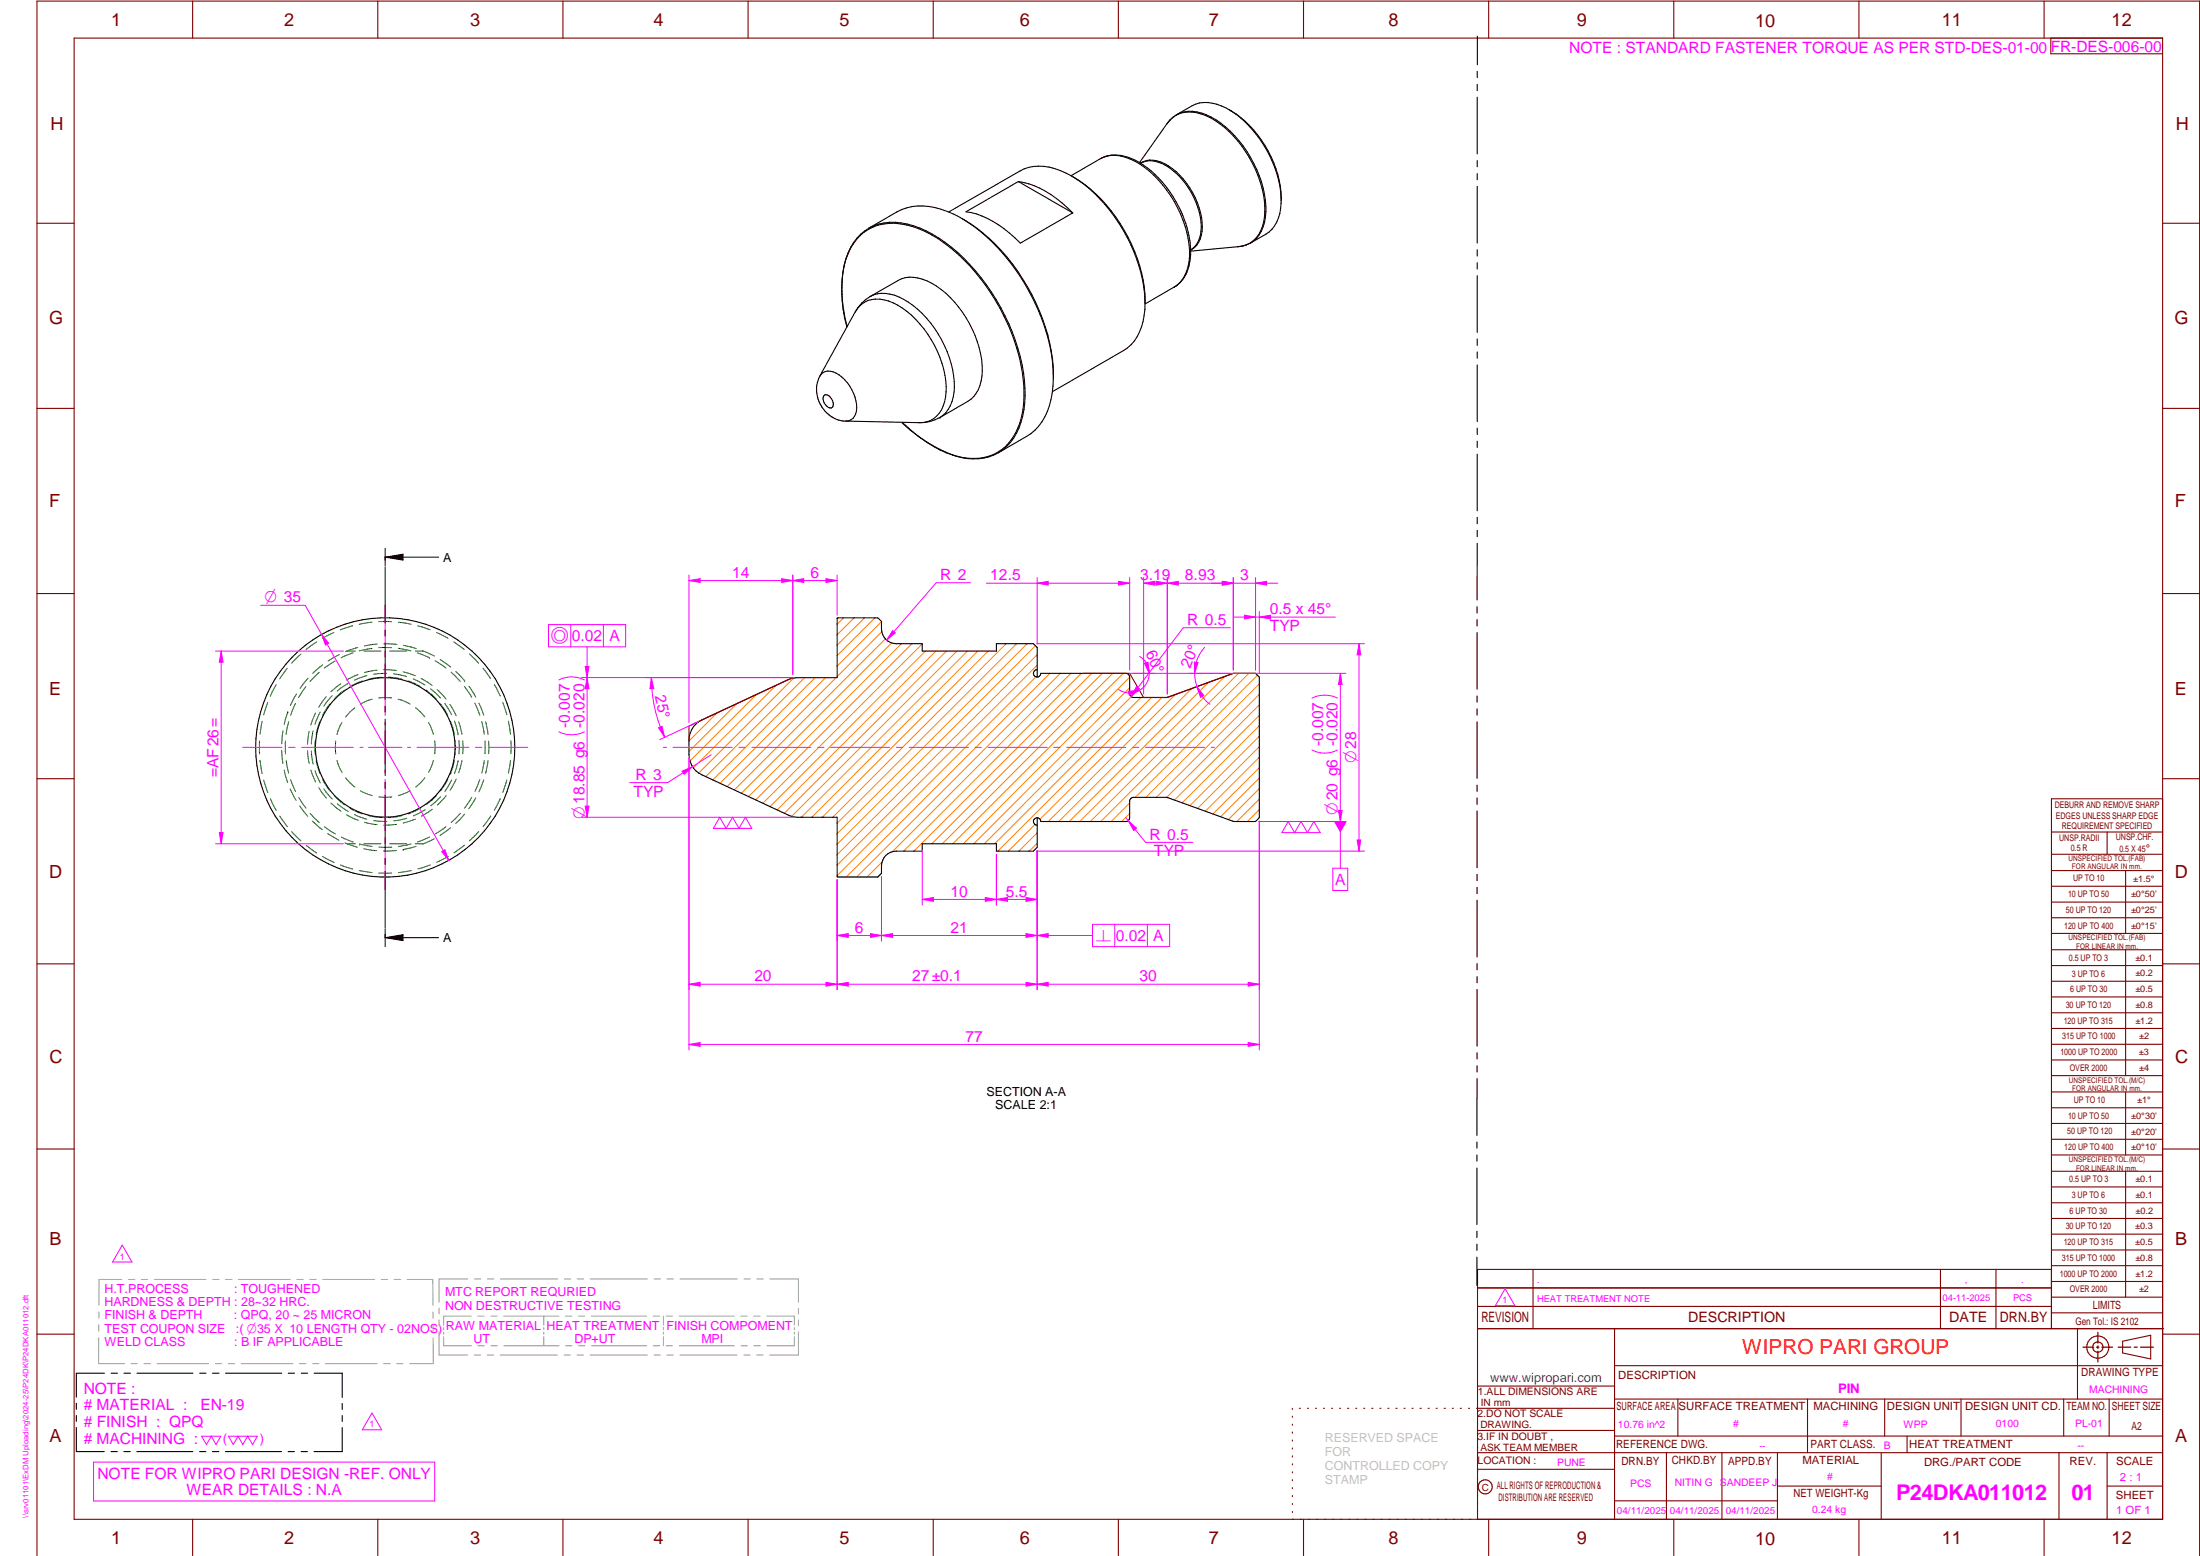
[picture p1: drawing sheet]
<svg xmlns="http://www.w3.org/2000/svg" width="594mm" height="420mm" viewBox="0 0 594 420" stroke-linecap="round" stroke-linejoin="round" font-family="sans-serif">
<g fill="none" stroke="#800000" stroke-width=".3">
<path d="M20 10.3h564v400h-564zM52 .3v10M102 .3v10M152 .3v10M202 .3v10M252 .3v10M302 .3v10M352 .3v10M402 .3v10M452 .3v10M502 .3v10M552 .3v10"/>
<path d="M553.8 10.3v4.2h30.1M10 60.3h10M584 60.3h10M10 110.3h10M584 110.3h10M10 160.3h10M584 160.3h10M226.1 183h-12l-28.1 13v3.9M292.6 181.8h12.4l3.8 6.5h6.4l17.8-6.5h6M10 210.3h10M584 215.7h-30v143.1M584 210.3h10"/>
<path d="M554 224.7h30M554 230.7h30M554 235.1h30M554 239.3h30M569 224.7v6M574 235.1v17M554 243.6h30M554 247.8h30M554 252.1h30M554 256.5h30M574 256.5v33.9M10 260.3h10"/>
<path d="M554 260.7h30M554 265h30M554 269.2h30M554 273.5h30M554 277.7h30M584 260.3h10M554 282h30M554 286.2h30M554 290.4h30M554 294.9h30M554 299.1h30M574 294.9v17"/>
<path d="M10 310.3h10M554 303.4h30M554 307.6h30M554 311.9h30M554 316.3h30M574 316.3v34M584 310.3h10M554 320.5h30M554 324.8h30M554 329h30M554 333.2h30M554 337.5h30"/>
<path d="M399 358.8h185.2M399 352.8h155M399 347.8h155M414 342.8v16M436 358.8v51.5M524 342.8v16M539 342.8v16M554 341.8h30M554 346h30M554 350.3h30M554 354.5h30M554 342.8h-155v67.5"/>
<path d="M561 358.8v19M10 360.3h10M399 374.3h37M436 368.8h148M436 377.8h148M453.1 377.8v10M488.1 377.8v14.5M508.9 377.8v10M529.5 377.8v10M557.3 377.8v10M569.5 377.8v10M573.2 362.2l7.6-1.6v6.3l-7.6-1.6z"/>
<path d="M584 360.3h10M349 380.3v.3M349 382.4v.3M349 384.6v.3M349 386.7v.3M349 388.8v.3M349 391v.3M349 393.1v.3M349 395.3v.3M349 397.4v.3M349 399.5v.3M350.9 380.3h.2"/>
<path d="M353.1 380.3h.2M355.2 380.3h.3M357.4 380.3h.3M359.6 380.3h.3M361.7 380.3h.3M363.9 380.3h.3M366.1 380.3h.3M368.3 380.3h.2M370.4 380.3h.3M372.6 380.3h.3M374.8 380.3h.3M376.9 380.3h.4"/>
<path d="M379.1 380.3h.3M381.3 380.3h.3M383.4 380.3h.4M385.6 380.3h.3M387.8 380.3h.3M390 380.3h.3M392.2 380.3h.3M394.3 380.3h.3M396.5 380.3h.3M398.7 380.3h37.3M399 386.2h37M399 396.7h37"/>
<path d="M436 387.8h148M450 392.3v18M465 392.3v18M480 392.3v18M508 392.3v18M515 387.8v4.5M556 392.3v18M569 392.3v18M584 392.3h-185M52 410.3v9.7M102 410.3v9.7M152 410.3v9.7"/>
<path d="M202 410.3v9.7M252 410.3v9.7M302 410.3v9.7M349 401.7v.3M349 403.8v.4M349 406v.3M349 408.1v.3M352 410.3v9.7M402 410.3v9.7M436 405.3h44M452 410.3v9.7M480 401.3h28"/>
<path d="M502 410.3v9.7M552 410.3v9.7M569 401.3h15M10 420v-419.7h584v419.7"/>
<circle cx="566.5" cy="363.8" r="2.99"/>
<circle cx="566.5" cy="363.7" r="1.41"/>
<circle cx="401.1" cy="401.5" r="1.9"/>
</g>
<g fill="none" stroke="#f0f" stroke-width=".27">
<path d="M104 163.3v10.6M104 175.7v1.8M104 179.2v14M104 197.3v9M104 195v.8M65.5 201.8h10.7M77.9 201.8h1.8M81.4 201.8h14M97.2 201.8h.8M99.5 201.8h9M104 207.8v.9M104 210.4v14"/>
<path d="M110 201.8h.9M112.6 201.8h14M128.4 201.8h1.7M131.9 201.8h10.6M179.1 201.8h.9M181.8 201.8h15.9M186 204.7v78.8M199.6 201.8h1.6M203 201.8h16M220.8 201.8h1.7M224.3 201.8h15.9M242.1 201.8h1.6"/>
<path d="M245.5 201.8h16M263.3 201.8h1.7M266.8 201.8h16M284.6 201.8h1.7M288.1 201.8h15.9M305.8 201.8h1.7M309.3 201.8h16M327.1 201.8h.8M104 226.2v1.7M104 229.7v10.6M340.1 221.7v61.8M186 282l3.1-.5v1z"/>
<path d="M25.3 394.8h92.1v10.5h-92.1z"/>
</g>
<g fill="none" stroke="#000" stroke-width=".3">
<path d="M398.9 19.3v1.7M398.9 9.8v7.7M315.1 33.4a14.2 14.2 0 0 1 6.7-4.8 9.7 9.7 0 0 1 9.4 .6 30.8 30.8 0 0 1 14.7 25.6 9.7 9.7 0 0 1-4.1 8.4l-4.1 2.4M318.5 30.7a11.1 11.1 0 0 1 9.6 1.8 31.2 31.2 0 0 1 13.4 24.6 9.3 9.3 0 0 1-4.9 9M331.8 29.6a29.6 29.6 0 0 1 14.2 24.5M398.9 22.8v1.7M398.9 26.2v15.4M259.7 59a52.2 52.2 0 0 1 22.6 29.3l1.2 4.4a33.9 33.9 0 0 1 .9 8.3M275 49l-14.1 8.2a24.3 24.3 0 0 1 13.2 7.1l1.4 1.4 14.2-8.2M275 49a26.4 26.4 0 0 1 14.7 8.5M275 49l14.7 8.5M289.2 47.5l7.9-4.6a9.5 9.5 0 0 1 9.3 .6 30.8 30.8 0 0 1 14.8 25.7 9.7 9.7 0 0 1-4.2 8.4 10.1 10.1 0 0 0 4.5-8.9v-1.2"/>
<path d="M289.4 47.5a15 15 0 0 0-12.8-1.9l-20.4 11.6M289.4 47.5a43.6 43.6 0 0 1 18.3 24.7 34.2 34.2 0 0 1 1.5 9.6M289.4 47.5a42.1 42.1 0 0 1 18.9 26.2 29.3 29.3 0 0 1 .9 8.1M297.3 42.8a10.6 10.6 0 0 1 10.4 1.1M307.7 43.9a31 31 0 0 1 13.8 23.6M307.7 43.9l7.5-10.7a8.2 8.2 0 0 1 10.5-2.2 27.5 27.5 0 0 1 12.9 13.2 25 25 0 0 1 2.9 15.7 8.2 8.2 0 0 1-4.9 6.2M308 44a7 7 0 0 1 7.5 .8 20.8 20.8 0 0 1 9.1 17.7 6.2 6.2 0 0 1-3.1 5M308 44.1a6.5 6.5 0 0 1 6.8 .6 20.6 20.6 0 0 1 9.5 17.7 6.2 6.2 0 0 1-2.8 5.1M398.9 43.3v1.7M398.9 46.9v1.7M398.9 50.3v15.4M227.4 75.6a38.9 38.9 0 0 0 1.4 12.6"/>
<path d="M228 71.5l-.4 2.4M228 71.4a13.6 13.6 0 0 1 10.8-11.2 21.2 21.2 0 0 1 14.7 4.1 55.7 55.7 0 0 1 21.4 29.8 34.9 34.9 0 0 1 .8 19.9 13.9 13.9 0 0 1-6.1 8.3M234.6 61.6l7.6-4.4a15.2 15.2 0 0 1 13.6-.1 42.7 42.7 0 0 1 18.1 15.2 52.4 52.4 0 0 1 10.5 30.1 19.4 19.4 0 0 1-4.9 13.8l-2.3 1.7-7.6 4.4M317.1 77.5l-7.9 4.6M336.6 66.1l-2.4 .5M336.6 66.1l-2 .5-13.1 1.2M398.9 67.4v1.8M398.9 71v1.6M398.9 74.5v15.2M228.7 88.3a34.9 34.9 0 0 1-.4-18 13 13 0 0 1 16.5-9.6 34.4 34.4 0 0 1 16.8 10.8 55.6 55.6 0 0 1 14.9 33.4 21.3 21.3 0 0 1-4 14.6 13 13 0 0 1-13.6 3.8 32.9 32.9 0 0 1-15.2-9.3M230.9 84.2a6.9 6.9 0 0 1 9-2.9 26 26 0 0 1 13.9 15.2 19.5 19.5 0 0 1 .9 13.1 6.5 6.5 0 0 1-6.5 4.5M230.9 84.2l-9.5 17.4a2.98 2.98 0 0 1 4.4-.8 11.2 11.2 0 0 1 5.5 10.2 2.82 2.82 0 0 1-2.9 2.7l19.8 .4"/>
<path d="M234.9 80.1a9.3 9.3 0 0 1 9.1 .8 28.7 28.7 0 0 1 13.6 25 9 9 0 0 1-3.8 6.8M234.9 80.1l7.6-4.4a9.3 9.3 0 0 1 9.1 .8 29.3 29.3 0 0 1 13.7 23.6 9.1 9.1 0 0 1-3.9 8.3l-7.6 4.3M234.9 80.1a10.5 10.5 0 0 0-4 4.1M309.2 81.8a15.1 15.1 0 0 1-4.7 12.1l-20.3 11.8M398.9 91.5v1.8M398.9 95v1.7M398.9 98.6v15.2M221.4 101.6a8.5 8.5 0 0 0 6.9 12.1M222.4 106.9a1.3 1.3 0 0 1 2.1 .8 1.61 1.61 0 0 1 0 2.5 2.52 2.52 0 0 1-2.1-3.3zM243.5 114.1a42 42 0 0 0 14.5 9M253.8 112.7a10.3 10.3 0 0 1-5.6 1.4M253.8 112.7h.1"/>
<path d="M398.9 115.6v1.7M398.9 119.1v1.7M269.6 122.3a14.4 14.4 0 0 1-11.5 .8M398.9 122.6v15.3M398.9 139.7v1.7M398.9 143.2v1.7M398.9 146.7v15.3M398.9 163.8v1.7M398.9 167.3v1.7M398.9 170.8v15.3M280.1 182.8v-8l-1-1h-10v2h-20.1v-2h-6.9a4 4 0 0 1-4.1-4v-2l-.9-1-11 .1v16.1h-10.7l-1.8 .2-24.1 11.2a6.1 6.1 0 0 0-3.5 5.5 10.8 10.8 0 0 0 .8 6.7 5.4 5.4 0 0 0 2.7 2.6l24.1 11.2 1.8 .3h10.7M280.1 180.8a1 1 0 0 0-1.1 1 1 1 0 0 0 1 1 1 1 0 0 0 1-1h23a1.01 1.01 0 0 1 1 1v4.5a1.01 1.01 0 0 0 1.1 1h8.9l17.9-6.4 6.1-.1 1.1 1v38l-1.1 1h-5.8l-17.8-6.4-9.3-.1a1.01 1.01 0 0 0-1.1 1v4.5a1.01 1.01 0 0 1-1 1h-23a.99 .99 0 0 0-.9-1 .99 .99 0 0 0-1 1 .99 .99 0 0 0 1 1"/>
<path d="M398.9 187.9v1.7M398.9 191.4v1.7M398.9 194.9v15.3M398.9 212v1.7M398.9 215.5v1.7M398.9 219v15.3M226.1 220.7v16.1h11l.9-1a5.1 5.1 0 0 1 1.8-5.3l.7-.4 1.6-.3h6.9v-2h20.1v2h10l1-1v-8M398.9 236.1v1.7M398.9 239.6v1.7M398.9 243.1v15.3M398.9 260.2v1.7M398.9 263.7v1.7"/>
<path d="M398.9 267.2v15.3M398.9 284.3v1.7M398.9 287.8v1.7M398.9 291.3l-.1 15.3M398.8 308.4v1.6M398.8 311.9v1.7M398.8 315.4v15.3M398.8 332.4v1.8M398.8 336v1.7M398.8 339.5v7.6M20.6 378.9v1.6M28.2 370.8h-7.6v6.5"/>
<path d="M30 370.8h1.7M33.5 370.8h1.7M37 370.8h15.1M53.9 370.8h1.7M57.4 370.8h1.7M60.9 370.8h15.2M77.8 370.8h1.7M81.4 370.8h1.7M84.8 370.8h7.6v6.5M92.4 379v1.6M20.6 385.4v6.6h7.5M20.6 382.2v1.6"/>
<path d="M30 392h1.7M33.4 392h1.8M37 392h15.1M53.9 392h1.7M57.4 392h1.7M60.9 392h15.1M77.8 392h1.7M81.3 392h1.7M92.4 385.5v6.5h-7.6M92.4 382.2v1.6"/>
<circle cx="104" cy="201.8" r="35"/>
<circle cx="104" cy="201.8" r="18.8"/>
</g>
<path d="M566.5 359.7v3M562.5 363.8h2.9M566.1 363.8h.7M566.5 363.4v.7M566.5 364.9v2.8M567.6 363.8h2.9M572 363.8h3.4M576.3 363.8h.8M578 363.8h3.5" fill="none" stroke="#800000" stroke-width=".34"/>
<g fill="none" stroke="#008000" stroke-width=".27">
<path d="M81.3 176.6l-2.5 2.5M85.5 173.4l-2.9 2M87.1 179.5l-2.7 2.3M90.2 170.8l-3.2 1.6M90.5 178.5l-2.9 1.9M91.6 176.7l-3 1.8M93.6 175.8h2.4M95.2 169l-3.3 1.1M95.3 176.3l-3.2 1.3M96.6 174.8l-3.3 1.2M98.3 175.8h4.6M100.5 175.1l-3.5 .6"/>
<path d="M100.5 168l-3.5 .6M101.8 173.9l-3.4 .5M102.2 167.9h3.5M102.3 174.9h3.4M103.7 173.9l3.5 .1M105.2 175.8h4.6M107.6 175l3.3 .8M107.6 168l3.4 .6M109 174.2l3.4 .9M112.1 175.8h2.3M112.7 176.3l3.2 1.3M112.8 169l3.4 1.1"/>
<path d="M114.1 175.7l3.2 1.5M115.9 177.6h.1M117.5 178.4l2.9 2M117.8 170.8l3.2 1.6M118.9 178.1l2.8 2M122.5 173.3l2.9 2.1M126.8 176.6l2.4 2.5M70.8 194.8l-.6 3.4M72.3 189.7l-1.1 3.3M74.6 184.9l-1.6 3.1M76.4 197.4l-.3 3.4M77.6 180.5l-2.1 2.8"/>
<path d="M77.7 192.2h.1M77.7 192.2l-1 3.4M78 194.9l-.7 3.4M79.8 189.9l-1.3 3.3M80 187.4l-1.6 3.1M82.6 185.4l-2 2.9M83.2 183.1l-2.2 2.8M83.5 197.5l-.4 3.5M84.5 197.4l-.4 3.5M85.2 192.5l-1.3 3.2M86.2 181.6l-2.5 2.4M86.4 194.8l-1 3.4"/>
<path d="M86.5 192.3l-1.5 3.3M88.1 188.1l-2 2.9M89.1 190.1l-1.9 3M89.7 187.9l-2.2 2.8M92 184.6l-2.6 2.2M92.3 195.1l-1.3 3.2M93 186.4l-2.7 2.3M94 184.5l-2.9 2.1M95.8 191.1l-2.5 2.5M96.7 182.2l-3.2 1.4M97.8 183.9l-3.3 1.5M99.1 182.5l-3.4 1.2"/>
<path d="M100.5 188.8l-3.2 1.4M101.8 181l-3.4 .6M103.1 182.9l-3.5 .5M103.6 180.8l3.5 .3M104.4 181.8l-3.5 .3M104.9 182.8l3.6 .5M105.7 188.4l-3.4 .1M106.3 181.9l3.5 .8M107.5 188.8l3.2 1.3M108.8 181.4l3.3 1.1M110.2 183.9l3.3 1.5M111.6 183.3l3.2 1.7"/>
<path d="M112.2 191.1l2.5 2.5M113.7 183.2l3 1.9M115.1 186.4l2.6 2.3M115.7 195.1l1.3 3.2M116.3 186l2.6 2.5M118.1 186.2l2.3 2.6M118.9 190.1l2 3M120.1 189.9l1.9 3.1M121.5 190.2l1.7 3.1M121.7 194.8l1 3.4M121.8 181.5l2.5 2.5M122.7 194.7l1 3.5"/>
<path d="M123.1 181.3l2.4 2.5M123.7 198.2h.1M123.9 194.9l.8 3.4M123.9 200v3.6M125.4 185.4l2 2.9M125.5 183.8h.1M126.6 185.3l1.9 3M128.2 189.9l1.4 3.2M129.3 189.9l1.3 3.2M130.1 194.8l.7 3.4M130.4 180.4l2.1 2.9M131.1 194.9l.7 3.4"/>
<path d="M133.5 184.8l1.6 3.2M135.8 189.7l1.1 3.3M137.3 194.7l.5 3.5M70.1 200.1v3.5M70.2 205.4h.1M70.2 205.4l.6 3.5M71.2 210.7l1.1 3.3M73 215.7l1.6 3.1M76.1 202.6l.3 3.6M76.7 207.9l1 3.4M77.1 200.1v3.5M77.3 205.4l.7 3.4"/>
<path d="M78.4 213l1.6 3.1M78.5 210.5l1.3 3.2M80.7 215.3l1.9 2.9M80.9 217.6l2.2 2.8M83.1 202.7l.4 3.5M83.8 219.6l2.4 2.5M83.9 207.9l1.3 3.3M84.1 202.8l.5 3.5M85.1 208.1l1.4 3.3M85.1 200.1v3.5M85.4 205.4l1 3.5M86.1 212.7l2 2.8"/>
<path d="M87.2 210.6l1.9 3M87.5 213l2.2 2.8M89.4 216.8l2.7 2.2M90.3 215l2.7 2.3M90.6 200.1l.1 3.5M91 205.4l1.4 3.2M91.1 217l2.9 2.1M93.3 210.1l2.5 2.4M94.6 218.3l3.2 1.5M95.7 220l3.4 1.2M97.3 213.5l3.2 1.3M102.3 215.2h3.5"/>
<path d="M110.8 213.5l-3.2 1.3M113.5 218.3l-3.2 1.5M114.7 210l-2.4 2.5M114.8 218.7l-3.2 1.6M116.7 218.5l-2.9 1.9M117 205.3l-1.3 3.2M117.4 200.1v3.4M117.8 214.9l-2.7 2.4M118.9 215.1l-2.6 2.5M120.5 214.8l-2.4 2.6M120.9 210.5l-1.9 3M121.7 208.8h.1"/>
<path d="M122 210.6l-1.9 3.1M122.7 205.4l-1 3.4M122.9 200v3.6M122.9 203.6h.1M123.2 210.4l-1.7 3M123.7 205.4h.1M123.7 205.5l-1 3.4M124.3 219.6l-2.5 2.5M124.7 205.3l-.8 3.4M125 200.1v3.4M125.5 219.8l-2.4 2.5M127.4 215.3l-1.9 2.9"/>
<path d="M128.5 215.4l-1.9 3M129.6 210.5l-1.3 3.2M130.6 210.6l-1.3 3.2M130.8 205.4l-.7 3.3M131 200.1v3.4M131.8 205.4l-.7 3.4M131.9 200.1v3.4M135.1 215.6l-1.6 3.2M136.9 210.6l-1.1 3.4M137.8 205.4l-.5 3.4M138 200v3.5M75.6 220.3l2 2.9"/>
<path d="M78.8 224.6l2.5 2.5M82.7 228.3l2.8 2M84.4 221.7l2.6 2.3M87.1 231.3l3.1 1.6M87.6 223.3l2.9 1.9M88.5 225.1l3 1.8M91.9 233.6l3.3 1.1M92.2 226l3.2 1.4M93.2 227.6l3.3 1.2M93.6 220l3.1 1.5M93.6 227.8h2.4M97 235.1l3.5 .5"/>
<path d="M97.1 227.9h.1M97.1 227.9l3.4 .7M98.2 229.2l3.5 .5M98.3 227.8h4.6M98.4 222l3.4 .7M99.6 220.3l3.5 .5M100.9 221.6l3.6 .2M102.3 235.8h3.5M102.3 228.7l3.5 .1M105.2 227.8h4.6M107.1 229.7l-3.6 .1M107.1 222.6l-3.5 .2"/>
<path d="M108.5 220.3l-3.5 .5M108.9 229.4h.1M109.8 220.9l-3.5 .8M111 227.9l-3.4 .7M111.1 235.1l-3.5 .5M112.1 227.8h2.3M112.2 221.2l-3.3 1M112.3 228.6l-3.4 .8M116 226l-3.3 1.4M116.2 233.6l-3.3 1M117.3 226.5l-3.3 1.4M120.4 223.2l-2.8 2"/>
<path d="M121 231.3l-3.1 1.5M121.7 223.5l-2.9 2.1M125.4 228.2l-2.8 2.1M129.3 224.5l-2.5 2.5M132.5 220.3l-2 2.9"/>
</g>
<g fill="none" stroke="#ff8000" stroke-width=".27">
<path d="M227.8 166.8l-1.7 1.8M230.6 166.8l-4.5 4.6M233.5 166.8l-7.4 7.4M236.3 166.8l-10.2 10.2M238 167.9l-11.9 12M238.1 170.6l-12 12.1M239.1 172.5l-40.8 40.8M240.8 173.6l-40.6 40.6M243.4 173.8l-41.3 41.3M246.2 173.8l-42.2 42.2M249 173.9l-43 43M249.9 175.8l-42 42"/>
<path d="M252.7 175.8l-42.9 42.9M255.6 175.8l-43.8 43.8M258.4 175.8l-44.6 44.6M261.2 175.8l-44.8 44.9M264 175.8l-44.8 44.9M266.9 175.8l-44.9 44.9M271.7 173.8l-46.8 46.9M274.5 173.8l-48.4 48.5M277.4 173.8l-51.3 51.3M279.6 174.4l-53.5 53.6M280.1 176.8l-54 54M280.1 179.6l-54 54"/>
<path d="M193.6 192.5l-7.6 7.6M198.9 190l-12.9 12.9M204.3 187.5l-18 18M209.5 185.1l-22.3 22.2M214.4 183l-25.7 25.7M217.3 183l-26.8 26.7M220.1 183l-27.6 27.6M223 183l-28.6 28.5M225.8 183l-29.5 29.4M279.7 182.8l-53.6 53.6M283.5 181.8l-55 55M286.3 181.8l-55 55"/>
<path d="M289.2 181.8l-48.2 48.2M292 181.8l-48 48M294.8 181.8l-48 48M297.6 181.8l-46 46M300.5 181.8l-46 46M303.3 181.8l-46 46M305 182.9l-44.9 44.9M305 185.7l-42 42.1M305.5 188.1l-39.7 39.7M308.1 188.3l-39.5 39.5M310.9 188.3l-41.5 41.5M313.8 188.3l-33 32.9"/>
<path d="M317.4 187.5l-34.3 34.3M321.9 185.9l-36 35.9M326.3 184.3l-37.6 37.5M330.7 182.7l-39.1 39.1M334.4 181.8l-40 40M337.2 181.8l-39.9 40M339.5 182.3l-32.9 33M340.1 190.3l-25.1 25M340.1 193.2l-22.9 22.8M340.1 196l-20.9 20.8M340.1 198.8l-18.8 18.8M340.1 187.5l-27.9 27.8"/>
<path d="M340.1 184.7l-30.7 30.6M305 219.7l-2.1 2.1M305 216.8l-4.9 5M340.1 218.6l-3.3 3.2M340.1 215.8l-6.1 6M340.1 210.1l-10.5 10.5M340.1 212.9l-8.4 8.4M340.1 201.6l-16.7 16.7M340.1 204.5l-14.6 14.6M340.1 207.3l-12.6 12.5M238 235.8l-1 1M238.2 232.7l-4.1 4.1"/>
<path d="M279.5 222.6l-7.2 7.2M280.1 224.9l-5 4.9M280.1 227.7l-2.2 2.1"/>
</g>
<path d="M186 282l3.1-.5v1z" fill="#f0f"/>
<path d="M337.1 281.5l3 .5-3 .5z" fill="none" stroke="#f0f" stroke-width=".27"/>
<path d="M337.1 281.5l3 .5-3 .5z" fill="#f0f"/>
<path d="M186 204.7v62.6M226.1 237.5v29.8M186 265.8l3.1-.5v1zM186 282h154.1" fill="none" stroke="#f0f" stroke-width=".27"/>
<path d="M186 265.8l3.1-.5v1z" fill="#f0f"/>
<path d="M223 265.3l3.1 .5-3.1 .5z" fill="none" stroke="#f0f" stroke-width=".27"/>
<path d="M223 265.3l3.1 .5-3.1 .5z" fill="#f0f"/>
<path d="M226.1 237.5v29.8M280.1 229.7v37.6M186 265.8h40.1M226.1 265.8l3-.5v1z" fill="none" stroke="#f0f" stroke-width=".27"/>
<path d="M226.1 265.8l3-.5v1z" fill="#f0f"/>
<path d="M277.1 265.3l3 .5-3 .5z" fill="none" stroke="#f0f" stroke-width=".27"/>
<path d="M277.1 265.3l3 .5-3 .5z" fill="#f0f"/>
<path d="M280.1 229.7v37.6M340.1 221.7v45.6M226.1 265.8h54M280.1 265.8l2.9-.5v1z" fill="none" stroke="#f0f" stroke-width=".27"/>
<path d="M280.1 265.8l2.9-.5v1z" fill="#f0f"/>
<path d="M337.1 265.3l3 .5-3 .5z" fill="none" stroke="#f0f" stroke-width=".27"/>
<path d="M337.1 265.3l3 .5-3 .5z" fill="#f0f"/>
<path d="M226.1 237.5v16.6M238 236.7v17.4M226.1 252.6l3-.5v1zM280.1 265.8h60" fill="none" stroke="#f0f" stroke-width=".27"/>
<path d="M226.1 252.6l3-.5v1z" fill="#f0f"/>
<path d="M235.1 252.1l2.9 .5-2.9 .5z" fill="none" stroke="#f0f" stroke-width=".27"/>
<path d="M235.1 252.1l2.9 .5-2.9 .5z" fill="#f0f"/>
<path d="M238 236.7v17.4M280.1 229.7v24.4M226.1 252.6h11.9M238 252.6l3-.5v1z" fill="none" stroke="#f0f" stroke-width=".27"/>
<path d="M238 252.6l3-.5v1z" fill="#f0f"/>
<path d="M277.1 252.1l3 .5-3 .5z" fill="none" stroke="#f0f" stroke-width=".27"/>
<path d="M277.1 252.1l3 .5-3 .5z" fill="#f0f"/>
<path d="M305 181.8h58.4M361.2 188.5a7.8 7.8 0 0 0-6.9 0M361.2 202.5a7.5 7.5 0 0 1-6.9 0M361.4 218.8h1l-.5 3zM339.9 221.8h23.5M238 252.6h42.1" fill="none" stroke="#f0f" stroke-width=".27"/>
<path d="M361.4 218.8h1l-.5 3z" fill="#f0f"/>
<path d="M361.9 181.8l.5 3h-1z" fill="none" stroke="#f0f" stroke-width=".27"/>
<path d="M361.9 181.8l.5 3h-1z" fill="#f0f"/>
<path d="M279.9 173.8h88.6M361.9 181.8v40M279.9 229.8h88.6M366.5 226.8h.9l-.4 3z" fill="none" stroke="#f0f" stroke-width=".27"/>
<path d="M366.5 226.8h.9l-.4 3z" fill="#f0f"/>
<path d="M367 173.8l.4 3h-.9z" fill="none" stroke="#f0f" stroke-width=".27"/>
<path d="M367 173.8l.4 3h-.9z" fill="#f0f"/>
<path d="M367 173.8v56M269.1 230.7v13.7M280.1 229.7v14.7M269.1 242.9l3-.5v1z" fill="none" stroke="#f0f" stroke-width=".27"/>
<path d="M269.1 242.9l3-.5v1z" fill="#f0f"/>
<path d="M277.1 242.4l3 .5-3 .5z" fill="none" stroke="#f0f" stroke-width=".27"/>
<path d="M277.1 242.4l3 .5-3 .5z" fill="#f0f"/>
<path d="M249 229.7v14.7M269.1 230.7v13.7M266.1 242.4l3 .5-3 .5zM269.1 242.9h11" fill="none" stroke="#f0f" stroke-width=".27"/>
<path d="M266.1 242.4l3 .5-3 .5z" fill="#f0f"/>
<path d="M249 242.9l3-.5v1z" fill="none" stroke="#f0f" stroke-width=".27"/>
<path d="M249 242.9l3-.5v1z" fill="#f0f"/>
<path d="M339 165.1v15.8M340.1 165.1v16.8M340.1 166.6l3-.5v1zM249 242.9h20.1" fill="none" stroke="#f0f" stroke-width=".27"/>
<path d="M340.1 166.6l3-.5v1z" fill="#f0f"/>
<path d="M336 166.1l3 .5-3 .5z" fill="none" stroke="#f0f" stroke-width=".27"/>
<path d="M336 166.1l3 .5-3 .5z" fill="#f0f"/>
<path d="M333 166.6h27.6M157 183h57.5M157.8 197.6a7.8 7.8 0 0 1-6.9 0M157.8 183.6a7.5 7.5 0 0 0-6.9 0M158 217.7h1l-.5 3zM157 220.7h57.5" fill="none" stroke="#f0f" stroke-width=".27"/>
<path d="M158 217.7h1l-.5 3z" fill="#f0f"/>
<path d="M158.5 183l.5 3h-1z" fill="none" stroke="#f0f" stroke-width=".27"/>
<path d="M158.5 183l.5 3h-1z" fill="#f0f"/>
<path d="M158.5 183v37.7M174.4 183h40.1M175.9 183l.6 2.9-1 .1zM188.7 194.8l-10.6 4.9" fill="none" stroke="#f0f" stroke-width=".27"/>
<path d="M175.9 183l.6 2.9-1 .1z" fill="#f0f"/>
<path d="M177.8 196.5l1-.4 .7 3z" fill="none" stroke="#f0f" stroke-width=".27"/>
<path d="M177.8 196.5l1-.4 .7 3z" fill="#f0f"/>
<path d="M175.9 183a38.1 38.1 0 0 0 3.6 16.1M194.3 220.7l1.8 3 1.7-3 1.8 3 1.7-3 1.7 3h-10.4zM347.8 221.8l1.8 3 1.7-3 1.8 3 1.7-3 1.7 3h-10.3zM361.9 221.8v12.6" fill="none" stroke="#f0f" stroke-width=".27"/>
<path d="M360.2 221.8h3.5l-1.8 3z" fill="#f0f"/>
<path d="M158.5 174.7v8.3M359.9 234.4h4v6.1h-4z" fill="none" stroke="#f0f" stroke-width=".27"/>
<path d="M158 180h1l-.5 3z" fill="#f0f"/>
<path d="M148.1 168.7h20.8v6h-20.8zM154.1 168.7v6M158 180h1l-.5 3zM162.9 168.7v6M280.1 252.6h14.9" fill="none" stroke="#f0f" stroke-width=".27"/>
<path d="M280.1 252.6l2.9-.5v1z" fill="#f0f"/>
<path d="M70.4 163.4h12l38.8 68.9M119.3 230l.8-.6 1.1 2.9zM280.1 252.6l2.9-.5v1zM295 249.6h20.8v6h-20.8zM301 249.6v6M309.8 249.6v6" fill="none" stroke="#f0f" stroke-width=".27"/>
<path d="M119.3 230l.8-.6 1.1 2.9z" fill="#f0f"/>
<path d="M86.9 171.3l1.9 2.4-.9 .5z" fill="none" stroke="#f0f" stroke-width=".27"/>
<path d="M86.9 171.3l1.9 2.4-.9 .5z" fill="#f0f"/>
<path d="M58.2 175.8h34.5M58.2 227.8h34.5M59.2 224.8h1l-.5 3z" fill="none" stroke="#f0f" stroke-width=".27"/>
<path d="M59.2 224.8h1l-.5 3z" fill="#f0f"/>
<path d="M59.7 175.8l.5 3h-1z" fill="none" stroke="#f0f" stroke-width=".27"/>
<path d="M59.7 175.8l.5 3h-1z" fill="#f0f"/>
<path d="M262.1 157.4h-9.3l-13.4 15.4M59.7 175.8v52M241 170.3l.8 .6-2.4 1.9zM54.4 387.8h5.2l-1.3 2.3-1.2-2.3-1.4 2.3zM61.7 387.8h7.8l-1.3 2.3-1.3-2.3-1.3 2.3-1.3-2.3-1.3 2.3z" fill="none" stroke="#f0f" stroke-width=".27"/>
<g fill="none" stroke="#000" stroke-width=".27">
<path d="M104 148v4.8M104 153.1v15.2M104 150.5h14.4M104 150.5l4.8-.9v1.7zM104 170.1v1.7M104 173.6v15.3M104 190.7v1.7M104 194.2v15.2M104 211.2v1.7M104 214.7v15.3M104 231.8v1.7M104 235.3v15.2"/>
<path d="M104 253.2l4.8-.8v1.6zM104 250.8v4.8M104 253.2h14.4"/>
</g>
<path d="M104 150.5l4.8-.9v1.7zM104 253.2l4.8-.8v1.6z" fill="#000"/>
<path d="M241 170.3l.8 .6-2.4 1.9z" fill="#f0f"/>
<path d="M214.1 155.3v26.8M223 156.3l3.1 .5-3.1 .5zM226.1 155.3v10.8" fill="none" stroke="#f0f" stroke-width=".27"/>
<path d="M223 156.3l3.1 .5-3.1 .5z" fill="#f0f"/>
<path d="M214.1 156.8l2.9-.5v1z" fill="none" stroke="#f0f" stroke-width=".27"/>
<path d="M214.1 156.8l2.9-.5v1z" fill="#f0f"/>
<path d="M186 155.3v39.8M186 156.8l3.1-.5v1zM214.1 155.3v26.8M214.1 156.8h12" fill="none" stroke="#f0f" stroke-width=".27"/>
<path d="M186 156.8l3.1-.5v1z" fill="#f0f"/>
<path d="M211.1 156.3l3 .5-3 .5z" fill="none" stroke="#f0f" stroke-width=".27"/>
<path d="M211.1 156.3l3 .5-3 .5z" fill="#f0f"/>
<path d="M186 156.8h28.1M184.2 208.2l2.8-1.2-2.3 2.1zM192.1 203.8l-11.8 7.5h-10.3" fill="none" stroke="#f0f" stroke-width=".27"/>
<path d="M184.2 208.2l2.8-1.2-2.3 2.1z" fill="#f0f"/>
<path d="M280.1 156v17.9M280.1 157.5l2.9-.5v1zM305 156v24.9" fill="none" stroke="#f0f" stroke-width=".27"/>
<path d="M280.1 157.5l2.9-.5v1z" fill="#f0f"/>
<path d="M302 157l3 .5-3 .5z" fill="none" stroke="#f0f" stroke-width=".27"/>
<path d="M302 157l3 .5-3 .5z" fill="#f0f"/>
<path d="M266.4 157.5h38.6M304.7 186.6l3-.2-2.8 1.2zM305.9 181.8h6" fill="none" stroke="#f0f" stroke-width=".27"/>
<path d="M304.7 186.6l3-.2-2.8 1.2z" fill="#f0f"/>
<path d="M309 179.1l1-.3 .3 3z" fill="none" stroke="#f0f" stroke-width=".27"/>
<path d="M309 179.1l1-.3 .3 3z" fill="#f0f"/>
<path d="M307.8 177.2a5.3 5.3 0 0 1 1.7 7.5 5.3 5.3 0 0 1-7.5 1.5M322.5 178.8l1 .1-.9 2.9zM321.1 181.8h11" fill="none" stroke="#f0f" stroke-width=".27"/>
<path d="M322.5 178.8l1 .1-.9 2.9z" fill="#f0f"/>
<path d="M323.2 185.4l1.9 2.4-.9 .5z" fill="none" stroke="#f0f" stroke-width=".27"/>
<path d="M323.2 185.4l1.9 2.4-.9 .5z" fill="#f0f"/>
<path d="M330.1 157l2.9 .5-2.9 .5zM333 156v24.9M339 156v24.9M325.3 174.8a10.5 10.5 0 0 0 1.4 15.4" fill="none" stroke="#f0f" stroke-width=".27"/>
<path d="M330.1 157l2.9 .5-2.9 .5z" fill="#f0f"/>
<path d="M339 157.5l3-.5v1z" fill="none" stroke="#f0f" stroke-width=".27"/>
<path d="M339 157.5l3-.5v1z" fill="#f0f"/>
<path d="M315.2 156v31.4M327.1 157.5h18M330.1 157l2.9 .5-2.9 .5zM333 156v24.9" fill="none" stroke="#f0f" stroke-width=".27"/>
<path d="M330.1 157l2.9 .5-2.9 .5z" fill="#f0f"/>
<path d="M315.2 157.5l3-.5v1z" fill="none" stroke="#f0f" stroke-width=".27"/>
<path d="M315.2 157.5l3-.5v1z" fill="#f0f"/>
<path d="M308.8 156v31.4M308.8 157.5l3-.5v1zM315.2 156v31.4M315.2 157.5h17.8" fill="none" stroke="#f0f" stroke-width=".27"/>
<path d="M308.8 157.5l3-.5v1z" fill="#f0f"/>
<path d="M312.2 157l3 .5-3 .5z" fill="none" stroke="#f0f" stroke-width=".27"/>
<path d="M312.2 157l3 .5-3 .5z" fill="#f0f"/>
<path d="M308.8 157.5h6.4M332.3 169.5h-12.8l-14.1 18.6M306.9 185.4l.8 .6-2.3 2.1z" fill="none" stroke="#f0f" stroke-width=".27"/>
<path d="M306.9 185.4l.8 .6-2.3 2.1z" fill="#f0f"/>
<path d="M304 220.8l5.3 6.7h12.8M304.7 221.6l2.2 2-.8 .7z" fill="none" stroke="#f0f" stroke-width=".27"/>
<path d="M304.7 221.6l2.2 2-.8 .7z" fill="#f0f"/>
<g fill="none" stroke="#949494" stroke-width=".27">
<path d="M26.7 357.7v1.8M26.7 354.2v1.7M32.9 345.5h-6.2v6.9M34.7 345.5h1.7M38.2 345.5h1.7M41.7 345.5h13.9M57.4 345.5h1.7M60.9 345.5h1.7M64.4 345.5h14M80.2 345.5h1.7M83.7 345.5h1.7M87.2 345.5h13.9"/>
<path d="M102.9 345.5h1.7M106.4 345.5h1.8M109.9 345.5h7v7M116.9 354.3l.1 1.7M117 357.8v1.7M118.6 353.2v1.6M118.6 356.4v1.6M118.6 359.6v6.3h7.7M119.8 358.5v.6M119.8 359.7v.6M126.3 345.4h-7.7v6.2M127.2 355.4h-7.4v2.4"/>
<path d="M128.1 345.4h1.7M129 355.4h1.7M131.6 345.4h1.7M132.5 355.4h1.7M135.1 345.4h15.5M136 355.4h14.9M146.8 355.4v2.4M146.8 358.5v.5M146.8 359.7v.6M152.4 345.4h1.7M152.7 355.4h1.7M155.9 345.4h1.7"/>
<path d="M156.2 355.4h1.7M159.4 345.4h15.4M159.7 355.4h14.9M176.4 355.4h1.7M176.7 345.4h1.6M179.1 355.4v2.4M179.1 358.5v.5M179.1 359.7v.6M179.9 355.4h1.7M180.1 345.4h1.8M183.4 355.4h14.8M183.6 345.4h15.5"/>
<path d="M200.1 355.4h1.7M200.9 345.4h1.7M203.5 355.4h1.8M204.4 345.4h1.7M207 355.4h7.5v2.4M207.9 345.4h7.7v6.3M214.5 358.5v.5M214.5 359.7v.6M215.6 353.3v1.5M215.6 356.4v1.6M215.6 359.6v6.3h-7.8M26.7 361.2l-.1 7h7"/>
<path d="M35.4 368.2h1.7M38.9 368.2h1.7M42.4 368.2h13.9M58.2 368.2h1.7M61.6 368.2h1.8M65.1 368.2h14M80.9 368.2h1.7M84.4 368.2h1.7M87.9 368.2h13.9M103.6 368.2h1.8M107.1 368.2h1.7M117 361.3v6.9h-6.3"/>
<path d="M119.8 361v2.4h7.5M128.1 365.9h1.7M129.1 363.4h1.7M131.6 365.9h1.7M132.6 363.4h1.7M135.1 365.9h15.4M136.1 363.4h14.9M146.8 360.9v2.5M152.4 365.9h1.6M152.7 363.4h1.8M155.8 365.9h1.8M156.2 363.4h1.7"/>
<path d="M159.3 365.9h15.5M159.8 363.4h14.8M176.4 363.4h1.7M176.6 365.9h1.7M179.1 360.9v2.5M179.9 363.4h1.7M180.1 365.9h1.7M183.4 363.4h14.9M183.6 365.9h15.4M200.1 363.4h1.7M200.9 365.9h1.7M203.6 363.4h1.7"/>
<path d="M204.3 365.9h1.8M214.5 360.9v2.5h-7.4"/>
</g>
<path d="M33 336.2l2.6 4.6h-5.2zM406.4 348l2.7 4.6h-5.3zM100.5 381.6l2.6 4.5h-5.3z" fill="none" stroke="#f0f" stroke-width=".27"/>
<g font-size="5.9" fill="#f0f">
<text x="512" y="405.1">P24DKA011012</text>
<text x="559.4" y="405.1">01</text>
</g>
<text font-size="5.6" fill="#f00" x="470.5" y="365.5">WIPRO PARI GROUP</text>
<g font-size="4.9" fill="#800000">
<text x="30" y="6.9">1</text>
<text x="76.7" y="6.9">2</text>
<text x="127" y="6.9">3</text>
<text x="176.5" y="6.9">4</text>
<text x="226.7" y="6.9">5</text>
<text x="275.4" y="6.9">6</text>
<text x="326.4" y="6.9">7</text>
<text x="375" y="6.9">8</text>
<text x="425.8" y="6.9">9</text>
<text x="473.9" y="7.3">10</text>
<text x="524.3" y="6.9">11</text>
<text x="570.2" y="6.9">12</text>
<text x="13.6" y="35.1">H</text>
<text x="587.6" y="35.1">H</text>
<text x="13.2" y="87.5">G</text>
<text x="587.2" y="87.5">G</text>
<text x="13.2" y="137">F</text>
<text x="587.2" y="137">F</text>
<text x="13.2" y="187.6">E</text>
<text x="587.2" y="187.6">E</text>
<text x="13.2" y="237">D</text>
<text x="587.2" y="237">D</text>
<text x="13.4" y="287.1">C</text>
<text x="587.4" y="287.1">C</text>
<text x="13.4" y="336.2">B</text>
<text x="587.4" y="336.2">B</text>
<text x="13.4" y="389.3">A</text>
<text x="587.4" y="389.3">A</text>
<text x="30" y="416.9">1</text>
<text x="76.7" y="416.9">2</text>
<text x="127" y="416.9">3</text>
<text x="176.5" y="416.9">4</text>
<text x="226.7" y="416.9">5</text>
<text x="275.4" y="416.9">6</text>
<text x="326.4" y="416.9">7</text>
<text x="375" y="416.9">8</text>
<text x="425.8" y="416.9">9</text>
<text x="473.9" y="417.3">10</text>
<text x="524.3" y="416.9">11</text>
<text x="570.2" y="416.9">12</text>
</g>
<g font-size="4.6" fill="#f0f">
<text x="71.5" y="162.7">O 35</text>
<text x="148.7" y="173.2">a</text>
<text x="366.2" y="206.2" transform="rotate(-90 366.2 206.2)">O28</text>
<text x="157.8" y="221.1" transform="rotate(-90 157.8 221.1)">O18.85 g6</text>
<text x="361.2" y="220.2" transform="rotate(-90 361.2 220.2)">O20 g6</text>
<text x="295.9" y="254.1">n</text>
</g>
<g font-size="4.2" fill="#f0f">
<text x="423.7" y="14.3">NOTE : STANDARD FASTENER TORQUE AS PER STD-DES-01-00</text>
<text x="553.8" y="14">FR-DES-006-00</text>
<text x="197.7" y="156">14</text>
<text x="218.9" y="156">6</text>
<text x="253.9" y="156.6">R 2</text>
<text x="267.4" y="156.7">12.5</text>
<text x="307.9" y="156.7">3.19</text>
<text x="320" y="156.7">8.93</text>
<text x="334.9" y="156.7">3</text>
<text x="342.9" y="165.9">0.5 x 45°</text>
<text x="154.4" y="173.2">0.02 A</text>
<text x="320.5" y="168.7">R 0.5</text>
<text x="342.9" y="170.3">TYP</text>
<text x="309.3" y="176.4" transform="rotate(66 309.3 176.4)">60°</text>
<text x="321.4" y="180.7" transform="rotate(-68 321.4 180.7)">20°</text>
<text x="176.8" y="188" transform="rotate(77 176.8 188)">25°</text>
<text x="153.9" y="196.6" transform="rotate(-90 153.9 196.6)">-0.007</text>
<text x="157.8" y="196.6" transform="rotate(-90 157.8 196.6)">-0.020</text>
<text x="357.3" y="201.5" transform="rotate(-90 357.3 201.5)">-0.007</text>
<text x="361.2" y="201.5" transform="rotate(-90 361.2 201.5)">-0.020</text>
<text x="59" y="209.8" transform="rotate(-90 59 209.8)">=AF26=</text>
<text x="171.1" y="215.1">TYP</text>
<text x="171.6" y="210.6">R 3</text>
<text x="310.4" y="226.7">R 0.5</text>
<text x="311.6" y="231.2">TYP</text>
<text x="360.5" y="238.9">A</text>
<text x="256.7" y="242.1">10</text>
<text x="271.6" y="242.1">5.5</text>
<text x="230.9" y="251.8">6</text>
<text x="256.7" y="251.8">21</text>
<text x="301.3" y="254.1">0.02 A</text>
<text x="203.7" y="265">20</text>
<text x="246.3" y="265">27±0.1</text>
<text x="307.7" y="265">30</text>
<text x="260.7" y="281.3">77</text>
<text x="22.6" y="376.3">NOTE :</text>
<text x="22.6" y="380.8"># MATERIAL :</text>
<text x="54.1" y="380.8">EN-19</text>
<text x="22.6" y="385.3"># FINISH : QPQ</text>
<text x="22.6" y="389.8"># MACHINING :</text>
<text x="26.3" y="399.3">NOTE FOR WIPRO PARI DESIGN -REF. ONLY</text>
<text x="50.3" y="403.8">WEAR DETAILS : N.A</text>
</g>
<g font-size="3.9" fill="#800000">
<text x="400" y="357.1">REVISION</text>
<text x="455.9" y="357.1">DESCRIPTION</text>
<text x="526.4" y="357.1">DATE</text>
<text x="540" y="357.1">DRN.BY</text>
</g>
<text font-size="3.6" fill="#f0f" x="496.4" y="376.1">PIN</text>
<text font-size="3.5" fill="#00f" x="402.4" y="373.3">www.wipropari.com</text>
<g font-size="3.5" fill="#f0f">
<text x="60.2" y="389.7">(</text>
<text x="70.1" y="389.7">)</text>
</g>
<g font-size="3.4">
<text x="119.7" y="151.6">A</text>
<text x="119.7" y="254.4">A</text>
<text x="266.4" y="295.9">SECTION A-A</text>
<text x="268.8" y="299.5">SCALE 2:1</text>
</g>
<g font-size="3.4" fill="#f0f">
<text x="28.2" y="349.1">H.T.PROCESS</text>
<text x="28.2" y="352.7">HARDNESS &amp; DEPTH : 28~32 HRC.</text>
<text x="63.2" y="349.1">: TOUGHENED</text>
<text x="120.2" y="350.1">MTC REPORT REQURIED</text>
<text x="120.2" y="353.7">NON DESTRUCTIVE TESTING</text>
<text x="28.2" y="356.3">FINISH &amp; DEPTH</text>
<text x="28.2" y="359.9">TEST COUPON SIZE</text>
<text x="63.1" y="356.3">: QPQ, 20 ~ 25 MICRON</text>
<text x="63.7" y="359.9">:( O35 X 10 LENGTH QTY - 02NOS)</text>
<text x="120.4" y="359">RAW MATERIAL HEAT TREATMENT FINISH COMPOMENT</text>
<text x="28.2" y="363.5">WELD CLASS</text>
<text x="63.2" y="363.5">: B IF APPLICABLE</text>
<text x="127.9" y="362.6">UT</text>
<text x="155.1" y="362.6">DP+UT</text>
<text x="189.4" y="362.6">MPI</text>
</g>
<g font-size="3.4" fill="#c0c0c0">
<text x="357.8" y="389.5">RESERVED SPACE</text>
<text x="357.8" y="393.3">FOR</text>
<text x="357.8" y="397">CONTROLLED COPY</text>
<text x="357.8" y="400.8">STAMP</text>
</g>
<g font-size="3.1" fill="#800000">
<text x="565.1" y="353.5">LIMITS</text>
<text x="562" y="371.7">DRAWING TYPE</text>
<text x="437" y="372.3">DESCRIPTION</text>
<text x="436.5" y="380.8">SURFACE AREA</text>
<text x="453.3" y="380.8">SURFACE TREATMENT MACHINING</text>
<text x="509.5" y="380.8">DESIGN UNIT DESIGN UNIT CD.</text>
<text x="558" y="380.6">TEAM NO.</text>
<text x="570.3" y="380.7">SHEET SIZE</text>
<text x="575.6" y="386.1">A2</text>
<text x="436.4" y="391.1">REFERENCE DWG.</text>
<text x="437.8" y="395.5">DRN.BY</text>
<text x="451.4" y="395.4">CHKD.BY</text>
<text x="466.6" y="395.5">APPD.BY</text>
<text x="486.7" y="395.4">MATERIAL</text>
<text x="488.9" y="390.9">PART CLASS.</text>
<text x="515.6" y="390.9">HEAT TREATMENT</text>
<text x="519.6" y="395.9">DRG./PART CODE</text>
<text x="558.9" y="395.5">REV.</text>
<text x="571.4" y="395.6">SCALE</text>
<text x="484.3" y="404.2">NET WEIGHT-Kg</text>
<text x="571.4" y="404.7">SHEET</text>
</g>
<g font-size="3.1" fill="#f0f">
<text x="572.5" y="399.9">2 : 1</text>
<text x="571.4" y="408.8">1 OF 1</text>
</g>
<text font-size="3" fill="#800000" x="579.5" y="230.1">°</text>
<g font-size="2.8" fill="#800000">
<text x="560.4" y="357.7">Gen Tol.: IS 2102</text>
<text x="399.1" y="376.6">1.ALL DIMENSIONS ARE</text>
<text x="399" y="382.7">2.DO NOT SCALE</text>
<text x="399" y="388.7">3.IF IN DOUBT ,</text>
<text x="399" y="395.4">LOCATION :</text>
<text x="404.2" y="402">ALL RIGHTS OF REPRODUCTION &amp;</text>
<text x="404.7" y="405.4">DISTRIBUTION ARE RESERVED</text>
</g>
<g font-size="2.8" fill="#f0f">
<text x="564.2" y="376.2">MACHINING</text>
<text x="436.9" y="385.5">10.76 in^2</text>
<text x="468" y="385.3">#</text>
<text x="497.6" y="385.2">#</text>
<text x="514" y="385.5">WPP</text>
<text x="538.9" y="385.4">0100</text>
<text x="560.4" y="385.3">PL-01</text>
<text x="420.5" y="396">PUNE</text>
<text x="508.7" y="391.2">B</text>
<text x="561" y="391.2">--</text>
<text x="440.2" y="401.5">PCS</text>
<text x="452.2" y="401.3">NITIN G SANDEEP J</text>
<text x="493.4" y="399.5">#</text>
<text x="489.3" y="408.5">0.24 kg</text>
</g>
<g font-size="2.7" fill="#800000">
<text x="399.9" y="379.7">IN mm</text>
<text x="399.7" y="385.7">DRAWING.</text>
<text x="399.7" y="391.8">ASK TEAM MEMBER</text>
<text x="400.1" y="402.5">C</text>
</g>
<g font-size="2.7" fill="#f0f">
<text x="436.6" y="408.7">04/11/2025</text>
<text x="450.9" y="408.8">04/11/2025</text>
<text x="466" y="408.9">04/11/2025</text>
</g>
<g font-size="2.5" fill="#800000">
<text x="554.9" y="218.3">DEBURR AND REMOVE SHARP</text>
<text x="555.2" y="221">EDGES UNLESS SHARP EDGE</text>
<text x="556.1" y="227.1">UNSP.RADII</text>
<text x="556.8" y="223.8">REQUIREMENT SPECIFIED</text>
<text x="571.4" y="226.9">UNSP.CHF.</text>
<text x="559.2" y="229.9">0.5 R</text>
<text x="572.3" y="230.1">0.5 X 45</text>
<text x="559.8" y="238">UP TO 10</text>
<text x="576.1" y="238.1">±1.5°</text>
<text x="558.5" y="242.2">10 UP TO 50</text>
<text x="575.5" y="242.3">±0°50'</text>
<text x="557.4" y="250.7">120 UP TO 400</text>
<text x="557.9" y="246.5">50 UP TO 120</text>
<text x="575.5" y="250.7">±0°15'</text>
<text x="575.5" y="246.5">±0°25'</text>
<text x="558.7" y="259.4">0.5 UP TO 3</text>
<text x="559.5" y="263.7">3 UP TO 6</text>
<text x="576.6" y="263.6">±0.2</text>
<text x="576.6" y="259.4">±0.1</text>
<text x="559" y="267.9">6 UP TO 30</text>
<text x="576.6" y="267.9">±0.5</text>
<text x="557.8" y="272.2">30 UP TO 120</text>
<text x="576.6" y="272.2">±0.8</text>
<text x="556.9" y="280.7">315 UP TO 1000</text>
<text x="557.3" y="276.4">120 UP TO 315</text>
<text x="576.6" y="276.4">±1.2</text>
<text x="577.7" y="280.7">±2</text>
<text x="556.4" y="284.9">1000 UP TO 2000</text>
<text x="577.6" y="284.9">±3</text>
<text x="558.9" y="289.2">OVER 2000</text>
<text x="577.7" y="289.3">±4</text>
<text x="560" y="297.9">UP TO 10</text>
<text x="577.1" y="297.9">±1°</text>
<text x="558.5" y="302.1">10 UP TO 50</text>
<text x="575.5" y="302.1">±0°30'</text>
<text x="557.4" y="310.6">120 UP TO 400</text>
<text x="558.2" y="306.3">50 UP TO 120</text>
<text x="575.5" y="310.6">±0°10'</text>
<text x="575.5" y="306.4">±0°20'</text>
<text x="558.8" y="319.2">0.5 UP TO 3</text>
<text x="559.4" y="323.4">3 UP TO 6</text>
<text x="576.6" y="319.2">±0.1</text>
<text x="576.6" y="323.5">±0.1</text>
<text x="558.9" y="327.7">6 UP TO 30</text>
<text x="576.7" y="327.7">±0.2</text>
<text x="557.8" y="332">30 UP TO 120</text>
<text x="576.6" y="332">±0.3</text>
<text x="556.8" y="340.5">315 UP TO 1000</text>
<text x="557.3" y="336.3">120 UP TO 315</text>
<text x="576.6" y="336.3">±0.5</text>
<text x="576.6" y="340.5">±0.8</text>
<text x="556.2" y="344.7">1000 UP TO 2000</text>
<text x="576.6" y="344.7">±1.2</text>
<text x="558.9" y="349">OVER 2000</text>
<text x="577.6" y="349">±2</text>
</g>
<g font-size="2.5" fill="#f0f">
<text x="32.3" y="340.1">1</text>
<text x="415.1" y="346.3">.</text>
<text x="530.6" y="346.5">,</text>
<text x="545.8" y="346.4">.</text>
<text x="405.8" y="351.9">1</text>
<text x="415.1" y="351.5">HEAT TREATMENT NOTE</text>
<text x="524.5" y="351.2">04-11-2025</text>
<text x="543.6" y="351.3">PCS</text>
<text x="99.8" y="385.4">1</text>
<text x="475.1" y="391.2">--</text>
</g>
<g font-size="2.1" fill="#800000">
<text x="558.5" y="232.4">UNSPECIFIED TOL.(FAB)</text>
<text x="559.5" y="234.7">FOR ANGULAR IN mm.</text>
<text x="558.6" y="253.9">UNSPECIFIED TOL.(FAB)</text>
<text x="560.7" y="256.3">FOR LINEAR IN mm.</text>
<text x="558.7" y="292.3">UNSPECIFIED TOL.(M/C)</text>
<text x="559.6" y="294.7">FOR ANGULAR IN mm.</text>
<text x="558.7" y="313.7">UNSPECIFIED TOL.(M/C)</text>
<text x="560.6" y="316.1">FOR LINEAR IN mm.</text>
</g>
<text font-size="2.1" fill="#f0f" x="7.7" y="409.8" transform="rotate(-90 7.7 409.8)">\\srv01101\ExDM Uploading\2024-25\P24DK\P24DKA011012.dft</text>
</svg>
